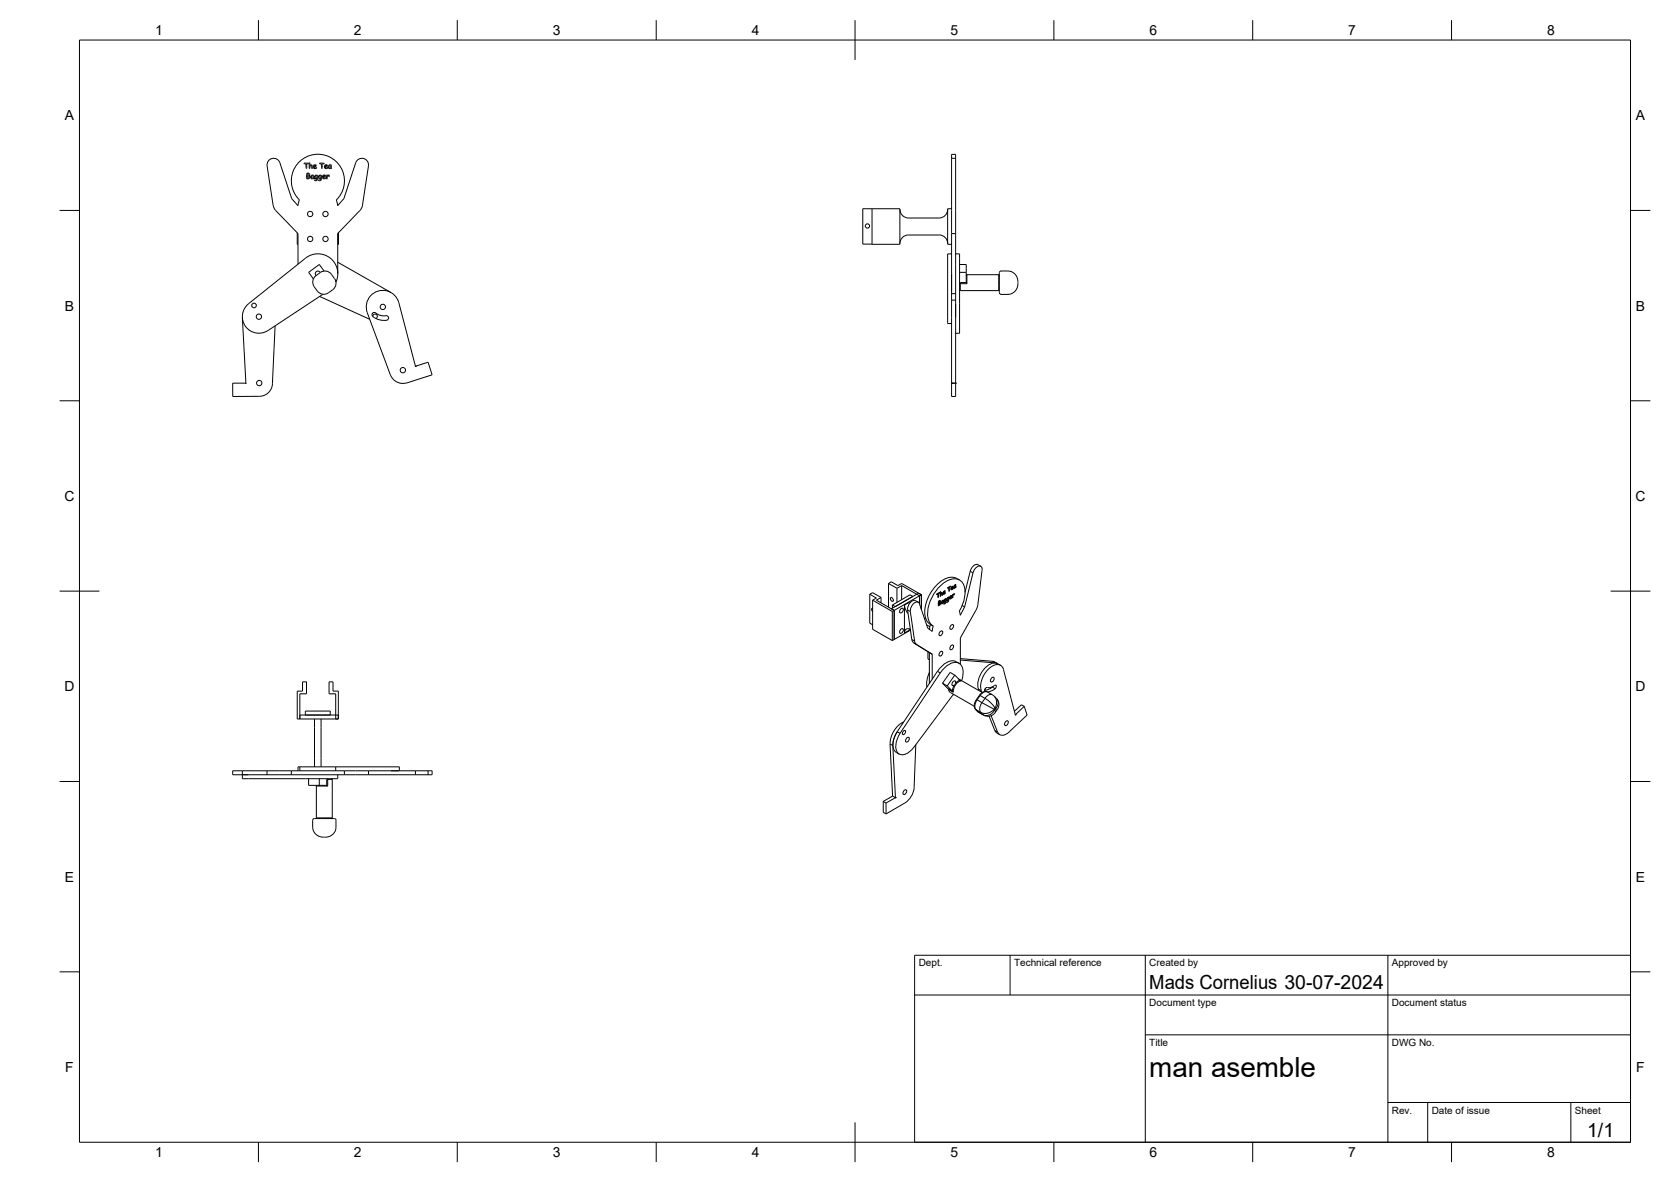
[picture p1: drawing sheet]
<svg xmlns="http://www.w3.org/2000/svg" width="420mm" height="297mm" viewBox="0 0 420 297" stroke-linecap="round" stroke-linejoin="round" font-family="sans-serif">
<!-- layer: Visible -->
<g fill="none" stroke="#000" stroke-width=".25">
<path d="M239.3 39.8v35.6M239.3 39.8v-1h1v1M239.3 39.8h1M240.3 39.8v59.8h-1v-24.2M74.7 58.5v2.9h.2M76.5 41l1.2 .1-.6 .1-.1 1.1-.1-1.1h-.4zM77.2 43.5h.4l.3 .2-.2 .6 .3 .2a.57 .57 0 0 1-.9 .3zM77.3 44.4l.5 .2-.5 .2zM77.3 43.7a.3 .3 0 0 1 .4 .2 .3 .3 0 0 1-.4 .3zM77.8 40.9l.1 .1v.6a.33 .33 0 0 1 .5-.2 .33 .33 0 0 1 .1 .5v.5l-.2-.8a.62 .62 0 0 0-.5 .8zM78.3 44.1h.6l.1 .8h-.2a.49 .49 0 0 1-.6-.1 .49 .49 0 0 1 .1-.7zM78.4 44.2h.3v.5a.3 .3 0 0 1-.4 0 .3 .3 0 0 1 .1-.5z"/>
<path d="M78.5 42.3h.1M78.8 41.6l.6-.1 .1 .2-.6 .4 .3 .1 .4-.1a.48 .48 0 0 1-.7 .2 .48 .48 0 0 1-.1-.7zM79 44.9h.1M79 41.6h.4l-.5 .3zM79.2 44.1h.6a.81 .81 0 0 1 .1 .8 .81 .81 0 0 1-.7 .5l-.1-.1a.51 .51 0 0 0 .6-.5 .34 .34 0 0 1-.4 .1 .34 .34 0 0 1-.2-.4zM79.3 44.2h.4v.3a.23 .23 0 0 1-.2 .3 .23 .23 0 0 1-.3-.3zM80.2 44.1h.7v.4a.6 .6 0 0 1-.1 .7 .6 .6 0 0 1-.7 .2v-.2h.4l.2-.4a.34 .34 0 0 1-.4 .1 .34 .34 0 0 1-.2-.4zM80.3 44.2h.4v.3a.24 .24 0 0 1-.2 .3 .24 .24 0 0 1-.3-.3zM80.3 41h1.2l-.1 .2h-.4l-.1 1.1-.1-1.1h-.4zM80.8 42.2v.1M81.2 44.1l.5-.1 .1 .3-.6 .3 .3 .2 .4-.2a.46 .46 0 0 1-.7 .3 .46 .46 0 0 1 0-.8zM81.3 44.2h.4l-.5 .3z"/>
<path d="M81.7 41.6l.6-.1v.2l-.6 .4 .3 .1 .4-.1a.46 .46 0 0 1-.7 .2 .46 .46 0 0 1 0-.7zM81.8 41.6h.4l-.5 .3zM82.1 44l.7 .1v.2l-.2-.2-.3 .2-.1 .7zM82.7 41.6l.6-.1v.9a.59 .59 0 0 1-.7-.7zM82.8 41.7l.3-.1v.6l-.3-.1zM83.4 42.3h.1M84.9 51.7l1.6-1.8 2.9-9a1.66 1.66 0 0 1 2-1.1 1.66 1.66 0 0 1 1.2 1.9l-1.7 10.6-6 6.4v10.1M84.9 51.7l-.3-1.5a6.7 6.7 0 0 0 .1-9.4 6.7 6.7 0 0 0-9.5-.1 6.7 6.7 0 0 0 .1 9.5l-.4 1.5-1.6-1.8-2.9-9a1.66 1.66 0 0 0-2-1.1 1.66 1.66 0 0 0-1.2 1.9l1.7 10.6 6 6.4v7.7M85.1 58.5v2.9h-.2M219.3 52.5v8.9h7v-8.9h-9.4v8.8h2.4M228.4 59.1h7.7M228.4 59a2.17 2.17 0 0 0-2.1 2.2"/>
<path d="M236.1 59a2.17 2.17 0 0 1 2.2 2.2M238.3 52.6a2.17 2.17 0 0 1-2.2 2.2h-7.7a2.17 2.17 0 0 1-2.1-2.2M239.3 52.5h-1v8.9h1M239.3 58.7h1M60.9 79.8l.9 16.5M76.8 64.9l-14.3 11.4a4.2 4.2 0 0 0-.8 5.7 4.2 4.2 0 0 0 5.7 1.1l13.8-9.1M76.8 64.9a5 5 0 0 1 6.2-.1 5 5 0 0 1 1.5 6.1M79.5 69.3a2 2 0 0 0-.5 2.8M80.4 74.5l12.5 5.7M80.5 68.5l-1.1 .8M81.5 68.1l-1.2-1.6-2.7 1.9 1.2 1.7M83.3 68.9a2.75 2.75 0 0 1 1 3.1 3.5 3.5 0 0 1-3.7 1.8l-.8-.7-.8-1"/>
<path d="M83.3 68.9a2 2 0 0 0-2.8-.4 .67 .67 0 0 0-1-.3 .67 .67 0 0 0 0 1.1M84.9 65.9l13.4 7.6M93.7 79.5a.58 .58 0 0 1 .9-.5 .58 .58 0 0 1-.1 1M97 79.3a.59 .59 0 0 1 .7 .5 .59 .59 0 0 1-.4 .7l-1.9-.1-1.7-.8M97 79.3a4 4 0 0 1-2.9-.8l-.5 .3-.1 .4 .3 .4M239.3 63.8h-1v17.5h1M239.3 75.4h1M239.3 73.8h1M240.3 63.8h1v20h-1M241.3 66.5h1.7v4.5M241.3 68.4h1.7M241.3 72.9l.1 .1"/>
<path d="M241.4 71.3v1.7M241.4 71.3h1.7M241.4 73h9.7M241.5 71l-.1 .3M241.5 71h1.5M241.5 71l-.2 .4M243 69.2v.3M243 68.9l.1 .1M243 71l.1 .3M243.1 69v2.3M243.1 69h8M251.1 69v4"/>
<path d="M251.1 69l.2 .2M251.3 68.5v5.1M251.3 72.9l-.2 .1M251.3 68.5l.4-.4a4.8 4.8 0 0 1 2.8 .3 3 3 0 0 1 1.4 3.2 3 3 0 0 1-2.5 2.4h-1.7l-.4-.4M61.8 96.3l.1 .1zM69.2 81.9l-.7 14.5a3.3 3.3 0 0 1-3.3 3.2h-6.7v-3.3h3.3M98.2 94.2a3.3 3.3 0 0 0 4.1 2M104.5 92h.1M104.5 92l-4.2-15.9a4.2 4.2 0 0 0-5.3-2.9 4.2 4.2 0 0 0-2.6 5.4l5.7 15.6M104.5 92v.2M104.5 92l3.1-1 1 3.2-6.3 2M239.3 96.3h.1"/>
<path d="M239.3 96.3h1M240.3 96.3h.1M218.7 149.3v7.3l.7 .4M218.7 149.3l1.6 1-.9 .5M218.7 149.3l.7-.4 2.1 1.2M219.4 152.9l-.2 .2 .2 .6M219.4 150.8v7.3l5 2.9M219.4 150.8l5 2.9M221.5 150.1v1.4M221.5 150.1l-1.2 .7 4.5 2.6M223.4 146.6l.7-.4 1.7 1 .9-.6 5 2.9M223.4 146.6v6"/>
<path d="M223.4 146.6l2.1 1.2M223.9 150.2l.5 .2 .2 .7-.5-.2zM224.4 153.7v7.3M224.4 152l.7 .4M224.4 152v.9M224.8 153.4v7.3M224.8 153.4l-.4 .3M225.5 147.8v3.6M226.5 153l.4-.2a.67 .67 0 0 1 .1 .8 .67 .67 0 0 1-.7 .3l-.1-.4zM226.5 158.2l.4-.2a.67 .67 0 0 1 .1 .8 .67 .67 0 0 1-.7 .3l-.1-.5zM226.7 147.2l-1.2 .6M226.7 147.2v3.5"/>
<path d="M226.7 147.2l4.5 2.5M228.3 154.2l-.5-.8-.4-1.4v7.1a.94 .94 0 0 1 .5-1 .94 .94 0 0 1 1 0M228.6 151.4v.3M228.7 158l-.1 .4M228.9 153.7l1.1 7.4M228.9 158.4l-4.1 2.3M229.5 149.9l-.7-.4-4.4 2.5M230.9 151.3a1.61 1.61 0 0 0-1.7-.2 1.61 1.61 0 0 0-.9 1.4l-.1 .7 1.1 7.5M231.2 151.7a.95 .95 0 0 0-1-.4 .95 .95 0 0 0-.7 .7l-.5 .8-.1 .9M231.2 149.7v2l2.1 6.2 1.1 .8 .3-1.4a4.5 4.5 0 0 1-1.1-5.3 9.5 9.5 0 0 1 5.7-6.5 2.65 2.65 0 0 1 3.3 2.7v1.4l-.3 1.6-1.1 2.4 .2 1M231.7 149.5l-.7-.4-6.9 3.9 .7 .4M231.7 149.5l-6.9 3.9"/>
<path d="M231.7 149.5v3.6M231.7 149.5l-.5 .2M232.4 155.3l.4 .3M233 157l.8 .5M233.7 158.1h-.1M234 156.9l-.3 1.3M235.5 149.4h.1M235.6 149.2l.1 .1M235.6 149.2l-.1 .2M235.7 149.2l.1 .1M235.7 149.3l-.2 .1M235.8 149.1l.1 .1"/>
<path d="M235.8 149.3v.8M235.8 149.3h-.1M235.8 149.9l.2 .1M235.8 150l.1 .1M235.8 150.1l.1 .1M235.9 151.7l.1 .6 .4-.3M235.9 149.2l.1 .8M235.9 152l.2 .1M235.9 151.7l.2 .1M235.9 151.6l.2 .1M235.9 150.1h-.1M235.9 151.5l.3 .2"/>
<path d="M235.9 151.2l.2 .1M235.9 151.5l.2 .1M236 151.1l-.1 .6M236 150l-.1 .1M236 151.1l.1 .1M236.1 151.8v.3M236.1 151l.1 .1M236.1 151.2v.1M236.1 151.3v.3M236.1 151.6l.1 .1M236.1 151.7h.1M236.1 151.7v.1"/>
<path d="M236.1 148.9l.2 .1M236.1 151l.2 .1M236.2 151l.3 .1M236.2 151l-.2 .1M236.2 151.1l-.1 .1M236.2 151.5l-.1 .1M236.2 151.7h-.1M236.2 151.5l.2 .1M236.2 148.9l.1 .1M236.2 150.9l.3 .2M236.2 151.7h.1M236.3 148.9v.1"/>
<path d="M236.3 149l-.4 .2M236.3 151.9l.1 .1M236.3 148.9l-.7 .3M236.3 148.9h.1M236.3 151.1l-.1 .4M236.3 151.1h-.1M236.3 149h.1M236.4 151.5l.2 .1M236.4 151.6v.2M236.4 149.8v.1M236.4 151.6l-.2 .1M236.4 158.7l.4-.2a.67 .67 0 0 1 .1 .8 .67 .67 0 0 1-.7 .4l-.1-.5z"/>
<path d="M236.4 148.7l.1 .1M236.4 149.1l.2 .1M236.4 149.4h.1M236.4 149.7l.1 .1M236.4 149.9h.1M236.4 151.8h.1M236.4 151.8l-.3 .3M236.4 148.7v1.2M236.5 148.7h.1M236.5 148.7h-.1M236.5 151.8l-.1 .2M236.5 149.8l-.1 .1"/>
<path d="M236.5 151.1l-.1 .4M236.5 148.7v.5l.4-.3M236.5 149.4v.4M236.6 151.6l-.1 .2M236.6 149.2l-.1 .2M236.6 151.5l.1 .3 .2-.1M236.6 151.6l.3 .1M236.6 151.5l.2 .1M236.7 151.4h.1M236.7 149.1l.1 .1M236.7 149.1l-.1 .1M236.7 149.1h.1"/>
<path d="M236.8 151.4v.2M236.8 151.1l.1 .1M236.8 149.1l.1 .1M236.8 149.3l.1 .1M236.8 149.4l.2 .1M236.8 149.4l.1 .2M236.8 149.2v.2M236.8 149.5l.2 .1M236.8 149.6h.1M236.9 149.6h.1M236.9 151.2l-.1 .2M236.9 148.9h.1"/>
<path d="M236.9 148.9v.3M236.9 151.6h.1M236.9 150.9l.1 .1M236.9 149.2v.2M236.9 149.4l.1 .2M237 149.6h-.1M237 150.9l.1 .1M237 151.5l-.2 .1M237 151l-.1 .2M237 151h.1M237 151.5l.2 .1M237 151.5h.1"/>
<path d="M237.1 150.8l.1 .1M237.1 151.2l.1 .1M237.1 151.4l.2 .1M237.1 149.1l.1 .1M237.1 149.1l.3 .2M237.1 151.4l-.1 .1M237.1 151v.4M237.1 151.5l.1 .1M237.1 151.5l-.2 .2M237.1 149l.1 .1M237.1 150.8l-.5 .7M237.2 148.8l-.1 .5h.3"/>
<path d="M237.2 148.8h.1M237.2 150.9v.4M237.2 150.9h.1M237.2 151.3v.1M237.2 151.4l.1 .1M237.3 151.5h.1M237.3 151.5l-.2-.2 .2 .2M237.3 151.5l-.1 .1M237.3 148.8l-.1 .3M237.3 148.6l.1 .1M237.3 151.1l.3 .2M237.3 151.8h.1"/>
<path d="M237.3 151.2l.3 .1M237.3 151.1l.2 .1M237.3 151l.1 .1M237.4 148.5l-.2 .3M237.4 148.5l.3 .1M237.4 148.7l-.1 .1M237.4 151.7h.2M237.4 148.5l.2 .1M237.4 150.8l-.1 .3M237.4 150.8h.1M237.4 151.1l.1 .1M237.5 151.2h.1"/>
<path d="M237.5 148.5l.2 .1M237.5 150.8l-.1 .3M237.5 148.7h.1M237.5 149.1l-.3 .1M237.5 149.1l.1 .1M237.6 148.6l-.2 .1M237.6 151.7l-.2 .1M237.6 148.6l-.4 .5M237.6 148.7l-.4 .5M237.6 149.2l-.2 .1M237.6 151.2h.1M237.7 148.6l-.1 .1"/>
<path d="M237.7 150.5l.1 .1M237.7 148.9l-.2 .2M237.7 151.5h.1M237.7 148.9h.1M237.7 151.2l-.1 .1M237.7 150.5l-.3 .3M237.7 148.9l-.1 .3M237.7 150.6l-.2 .2M237.7 151l-.1 .2M237.7 151l.1 .1M237.7 151l.2 .1M237.7 150.6h.1"/>
<path d="M237.8 151.5l-.2 .2M237.8 151.3h.1M237.8 151.1l-.1 .1M237.8 151.1l-.1 .4-.4 .3M237.8 150.7l.1 .1M237.8 150.4l.1 .1M237.8 150.6l-.1 .4M237.8 150.4l-.1 .1M237.8 151.3v.2M237.9 150.8v.3M237.9 151.1l-.1 .2M237.9 150.5v.3"/>
<path d="M238 150.7l.1 .2h.2M238 151.4h.1M238 150.8l.3 .1M238 150.7l.2 .1M238 150.6l.1 .1M238.1 151.3h.1M238.1 150.4l-.1 .3M238.1 150.4h.1M238.1 151.2l-.1 .2M238.1 150.7l.1 .1M238.2 150.8h.1M238.2 147.8h.1"/>
<path d="M238.2 150.4l-.1 .3M238.2 151.3l-.1 .1M238.3 150.1l.1 .1M238.3 150.8h.1M238.3 147.6l.2 .1M238.4 150.8l-.1 .1M238.4 151.1h.1M238.4 150.2l-.2 .2M238.4 150.6l-.1 .2M238.4 147.6l.1 .1M238.4 150.6l.1 .1M238.4 150.6l.2 .1"/>
<path d="M238.4 150.2h.1M238.5 150.7l-.1 .1M238.5 151.1l-.3 .2M238.5 150.7l-.1 .4-.3 .1M238.5 150.9h.1M238.5 147.7l-.2 .1M238.5 150.3l.1 .1M238.5 150.2l-.1 .4M238.5 150v.1M238.5 150.1h.1M238.5 150.9v.2M238.5 147.7l.1 .9"/>
<path d="M238.5 147.7h.1M238.5 147.5l.2 .1M238.6 148.3l.1 .1M238.6 148.4l.1 .1M238.6 148.6h.1M238.6 150.4v.3M238.6 150.7l-.1 .2M238.6 150.1l-.5 .3M238.6 150.1v.3M238.7 147.6v.8M238.7 148.5v.1M238.7 148.4v.1"/>
<path d="M238.7 150.2h.1M238.8 149.9l.1 .1M238.9 147.4l-.7 .4M238.9 147.4h.1M238.9 150.4l-.2-.1 .4 .2M238.9 150l-.1 .2M239 147.3l.1 .1M239 149.8h.1M239 147.4l-.3 .2M239 147.3l-.1 .1M239 147.3h.1M239 149.7l-.3 .6 .1 .2h.3"/>
<path d="M239 149.7h.3M239 149.8l-.1 .2M239 149.7l.2 .1M239.1 147.4h-.1M239.1 147.3v.1M239.1 148h.1M239.1 148l.3 .2M239.1 148l.1 .1M239.1 147.9h.1M239.1 157.2l.4-.2a.67 .67 0 0 1 .1 .8 .67 .67 0 0 1-.7 .3v-.5zM239.1 149.7h.2M239.1 149.9h.1"/>
<path d="M239.2 150.3l-.4 .1M239.2 150.3h.1M239.2 147.6h.1M239.2 149.8h-.2M239.2 149.8l-.4 .4M239.2 149.9l-.4 .5M239.2 150.3l-.1 .2M239.3 147.6l-.1 .3M239.3 149.7l-.1 .2M239.3 150.1l-.1 .2M239.3 150.1h.1M239.3 147.5h.1"/>
<path d="M239.4 150.1l-.2 .2M239.4 147.5l-.1 .1M239.4 147.4l.2 .1M239.5 150.2h.1M239.5 150.1h.1M239.5 149.6l.1 .1M239.5 149.4l.1 .1M239.5 147.3l.1 .1M239.5 147.6h.1M239.5 148h-.3M239.5 148h.1M239.6 147.5h-.2"/>
<path d="M239.6 147.5l-.4 .4M239.6 147.6l-.4 .4M239.6 149.5l-.1 .7M239.6 150.1l-.1 .1M239.6 148l-.2 .2M239.6 149.7v.4M239.6 149.5h.1M239.6 147.4v-.1a.5 .5 0 0 0-.4 .4 .5 .5 0 0 0 .1 .5h.1M239.6 147.4v.2M239.7 147.8l-.2 .2M239.7 147.8h.1M239.7 149.5l-.1 .2"/>
<path d="M239.7 147.8l-.1 .2M239.8 149.3l.1 .1M239.8 147.6v.2h.3M239.8 147.6l.3 .2M239.8 147.6l.1 .1M239.8 149.3l.2 .1M239.8 147.5h.1M239.9 149.5h.1M239.9 149.4l-.2 .1M239.9 149.4v.1M239.9 147.2l-.1 .4M239.9 147.2l.1 .1"/>
<path d="M239.9 147.5v.2M239.9 149.2h.1M239.9 149.2l-.3 .3M239.9 149.2l.1 .2M239.9 147.7h.2M240 149.4l-.1 .1M240 147.3l-.1 .2M240.1 147.7v.1M240.1 147l.1 .1M240.1 147.8h.1M240.2 147.1l-.2 .2M240.2 147.1h.1"/>
<path d="M240.2 147.6h.2M240.2 147.6h.1M240.2 146.9l.1 .1M240.2 147.3l.1 .1M240.2 147.5h.2M240.2 147.5l-.1 .2M240.2 147.1v.4M240.2 147.6l-.1 .2M240.3 146.9l-.4 .3M240.3 146.9v.1M240.3 147v.4M240.3 147h.1"/>
<path d="M240.3 147.4l.1 .1M240.4 147.5v.1M240.4 147.6h.1M241.3 145.8a3.6 3.6 0 0 0-4.8 .4 9.7 9.7 0 0 0-3.8 9.2 3.1 3.1 0 0 0 1.9 1.9M241.9 152.2l.6 .3M242.5 152.5l-1.1 2.1M244.6 144l-2.1 8.5M244.7 144l.4-.9a.99 .99 0 0 1 .8-.8 .99 .99 0 0 1 1 .6l-1 9.1M245.4 153.4l-3.9 6.9v6.6M245.9 152l-.5 1.3M245.9 141.9l.7 .4M245.9 141.9a1.82 1.82 0 0 0-1.9 1.7l-1.3 5.3"/>
<path d="M75.4 179.7h9.7M76.8 179.7v-1h6.2v1M224.8 160.7l-.4 .3M229.3 160.7l.4 .8 4 2.5M230 161.1l.4 .8 4 2.5M233.3 163.8v1.8l.4 .2M233.7 164v7.8M233.7 164l.7 .4M233.7 169l-.6 1.9v1.8M234.4 164.4v6.3M236.4 163.9l.4-.2a.67 .67 0 0 1 .1 .8 .67 .67 0 0 1-.7 .3l-.1-.5zM237 171.7l1.5 1.6 .4 .7 6.1 3.5"/>
<path d="M237 171.7l1.2 .7M238.2 172.4l1.2 1.2M238.5 173.1h.1M238.5 173.1l1.2 .9M238.5 173.1l1 .6M239.1 162.3l.4-.2a.67 .67 0 0 1 .1 .8 .67 .67 0 0 1-.7 .3v-.5zM239.4 173.6l.1 .1M239.5 173.7l.2 .3M239.7 174.5l-9.9 13.3M239.9 174.6h-.3M240 172.2l-.5 1.4M240.1 169.7l1.6 1.4"/>
<path d="M240.1 169.7l-1.2-.7-1.9 2.7M240.1 169.7l-1.9 2.7M240.2 171.8l-.3 .4M241 170.6l6 3.4M241.1 166.7a2.93 2.93 0 0 0-4.2 .6l-1.2 1.4-10.1 15.2M241.3 170.9l.4 .2M241.4 170.9l-1.2 .9 .1-.5a.65 .65 0 0 0-.8 .2 .65 .65 0 0 0 0 .8l.5-.1M241.5 165.5l8 .7 .7 .2M241.5 165.9l8.7 .7 .7 .2M241.7 171.1a2.8 2.8 0 0 0-2 2.8M241.8 171a3.9 3.9 0 0 0-.5-4.2 2.98 2.98 0 0 0-3.8 1l-1.1 1.3-10.1 15.2M246.5 174.5a1.47 1.47 0 0 1 1.8-.6l1.2 .7a2.69 2.69 0 0 1 1.4 3.5l-.6 .9a2.23 2.23 0 0 1-3 .7l-1.2-.7a1.99 1.99 0 0 1-.6-3.2z"/>
<path d="M246.9 174a5.7 5.7 0 0 1 3.8-7 1.54 1.54 0 0 1 1.6 1.3l3 11.3M247.8 172.9l-.2 .6M248.7 180l1.6 3.8 1.1 .8M249.2 179.9l1.6 4.1M249.3 170.4l.4-.2a.67 .67 0 0 1 .1 .8 .67 .67 0 0 1-.7 .3v-.5zM249.5 172.7l-.8 .5-1.1 .3M249.6 172.5l-.1 .2 .7 .4M250 172.3l-.7 .4-.7 .1a.68 .68 0 0 0-.8 .2 .68 .68 0 0 0-.1 .8M250 172.3l.4-.1 .1 .1a2.24 2.24 0 0 1-2.3 1.6M250.1 166.4l.7 .4M250.8 166.8l.8 .4M250.9 166.8a2.79 2.79 0 0 0-3.2 1 5.6 5.6 0 0 0-1.5 5.8"/>
<path d="M255.3 179.6h.1M257.5 177.5l.8 2.2-4.5 4.2a1.72 1.72 0 0 1-3 .1M257.5 177.5l-.7-.4-1.7 1.7M257.5 177.5l-2.2 2.1M60.9 193.7v2h24v-1M60.9 193.7h-2.4v1h8.6M60.9 193.7h6.2M67.1 194.7h6.2M67.1 193.7h6.2M67.1 193.7v1M73.3 194.7h13.3M73.3 193.7h13.3"/>
<path d="M73.3 193.7v1M75.4 192.7h-.5v1M75.4 192.7h25v1M75.4 180.7v-6.3h1.7v-3h-1v2.3h-1.4v7h10.4v-7h-1.4v-2.3h-1v3h1.7v6.3M75.4 192.7v1M77.6 195.7v1.7h4.5M79.1 180.7v12M79.4 197.4l.1 .1M79.5 197.4h.1M79.5 197.5h2.9M79.5 197.5v8M80.1 197.4h.4"/>
<path d="M80.3 195.7v1.7M80.7 180.7v12M82.1 196v1.4M82.1 197.4l.3 .1M82.4 195.9h1.1M82.4 195.9v1.6M82.4 195.9l-.3 .1M82.4 195.7l-.3 .3M83.4 195.7l.1 .2M83.5 195.9v9.6M84.4 192.7v1M86.6 194.7h6.1"/>
<path d="M86.6 193.7h6.1M86.6 193.7v1M92.7 193.7h15.9v1h-15.9M92.7 193.7v1M104.5 193.7v1M107.6 193.7v1M224.5 187.4l.6 13.1M225.6 183.9a4.5 4.5 0 0 0-.6 4.9l1.1 .7M225.6 183.9l-.8 1.7-.3 1.8M226.3 184.3a4.4 4.4 0 0 0-.5 5 2.47 2.47 0 0 0 3.4-.8l.6-.7M227.1 183.8l.4-.2 .2 .2-.2 .6-.4 .2-.2-.3zM227.2 181.4a6.3 6.3 0 0 0-3.4 5.5l.6 13.2"/>
<path d="M227.3 198.7l.4-.2a.67 .67 0 0 1 .1 .8 .67 .67 0 0 1-.7 .3v-.5zM228 185.5l.4-.2a.67 .67 0 0 1 .1 .8 .67 .67 0 0 1-.7 .3l-.1-.5zM230.3 187.1l-.5 11.4-.8 1.9-1.5 1.4M252.9 181.3l.4-.2a.67 .67 0 0 1 .1 .8 .67 .67 0 0 1-.8 .3v-.4zM79 205.7h.7M79 205.7l-.4 .4a4.8 4.8 0 0 0 .3 2.9 3.1 3.1 0 0 0 3 1.4 3.1 3.1 0 0 0 2.6-2.1v-2.2l-.4-.4M79.5 205.5h4M79.5 205.5l.2 .2M79.7 205.7h4.4M83.5 205.5l-.1 .2M222.1 201.4l.7 .4M222.1 201.4v2.7l.7 .4"/>
<path d="M222.8 201.8v2.7M224.4 200.1l.7 .4M224.4 200.1l-2.3 1.3M225.1 200.4l.1 .2zM225.1 200.5h.1M225.1 200.5l-2.3 1.3M227.5 201.8l-4.7 2.7"/>
<circle cx="78" cy="53.8" r=".67"/>
<circle cx="81.8" cy="53.8" r=".67"/>
<circle cx="218.1" cy="56.8" r=".54"/>
<circle cx="63.9" cy="76.8" r=".58"/>
<circle cx="65.1" cy="79.6" r=".67"/>
<circle cx="78" cy="60" r=".67"/>
<circle cx="81.8" cy="60" r=".67"/>
<circle cx="96.3" cy="77.1" r=".67"/>
<circle cx="65.2" cy="96.3" r=".67"/>
<circle cx="101.3" cy="93" r=".67"/>
</g>
<!-- layer: Visible Narrow -->
<g fill="none" stroke="#000" stroke-width=".25">
<path d="M228.2 153.3l.7 .4M228.6 158.4l-1.2 .7M228.6 151.4l-1.2 .6M235.8 149.4l.1 .1M235.8 149.8h.2M235.8 149.1l.2 .1M235.8 149.8l.2 .1M235.9 151.9h.2M235.9 151.6l.2 .1M236 149l.1 .1M236.4 148.9l.1 .1M236.4 149.1h.1"/>
<path d="M236.7 149l.2 .1M236.8 149.4l.2 .1M237 150.9l.2 .1M237.1 151.1l.1 .1M237.1 151.3l.1 .1M237.1 151.5l.1 .1M237.4 148.9h.1M237.8 150.6l.1 .1M238.5 150.2h.1M238.5 147.9h.2M238.6 148.2l.1 .1M238.6 148.3h.1"/>
<path d="M238.6 147.5l.1 .1M238.7 147.4l.2 .1M239 150l.1 .1M239.4 147.7l.1 .1M239.8 149.2l.2 .1M240.1 147l.2 .1M240.2 147.2l.1 .1M240.2 147.4l.2 .1M240.3 147.6h.1M243.9 143.6l.7 .4M229.3 160.7l.7 .4M229.7 161.6l.7 .4"/>
<path d="M235.7 168.7l.7 .4M245.3 178.3h.1M245.4 178.3l.5 .6M245.4 178.3l1.2 .7M245.5 175.8h.2M245.7 175.9l1.2 .7M245.7 175.9l-.5 .9a1.57 1.57 0 0 0 .2 1.5M245.9 178.8v.1M245.9 178.9l1.3 .7M245.9 178.9l.2 .1M246 173.2l.7 .4M246.6 179l.6 .6"/>
<path d="M246.9 176.6l3.1 1.6M246.9 176.6l-.4 .9a1.57 1.57 0 0 0 .1 1.5M247.2 179.6l.1 .1M247.6 173.7v.1M247.7 175.5l1.4 1.1 1.1 1.4M247.7 175.5l-1.3-.7-.7 1.1M247.7 175.5l-.8 1.1M248.3 173.9a1.51 1.51 0 0 0-1.8 .9l-.2-.1M249.5 174.6a1.51 1.51 0 0 0-1.8 .9M249.5 166.2l.7 .4M250 175a2.46 2.46 0 0 1 .2 3M250 178.2a2.92 2.92 0 0 1-3.4 .8"/>
<path d="M250 178.2l.1 .2M250.1 178.4l.2 .6M250.1 178.4a2.3 2.3 0 0 1-2.9 1.2M250.2 178l.1 .1M250.2 178l-.2 .2M250.3 178.1l.5 .2M250.3 178.1l-.2 .3M250.5 175.5a1.81 1.81 0 0 1-.2 2.6M223.8 187l.7 .4M225.6 183.9l.7 .4M250.1 183.6l.7 .4"/>
</g>
<!-- layer: BORDER -->
<g fill="none" stroke="#000" stroke-width=".25">
<path d="M20 10.1h390v276.9h-390zM65 5.1v5M115 5.1v5M165 5.1v5M215 5.1v10M265 5.1v5M315 5.1v5M365 5.1v5M15 52.9h5M410 52.9h5M15 100.7h5M410 100.7h5"/>
<path d="M15 148.6h10M405 148.6h10M15 196.4h5M410 196.4h5M15 244.2h5M410 244.2h5M65 287v5M115 287v5M165 287v5M215 282.1v9.9M265 287v5M315 287v5"/>
<path d="M365 287v5"/>
</g>
<!-- layer: TITLEBLOCK -->
<path d="M230 240.1h180v46.9h-180zM230 250h180M254 240.1v9.9M288 240.1v46.9M349 240.1v46.9M288 260.1h122M349 277.1h61M359 277.1v9.9M395 277.1v9.9" fill="none" stroke="#000" stroke-width=".25"/>
<text font-size="7" x="289" y="270.6">man asemble</text>
<g font-size="4.9">
<text x="289" y="248.5">Mads Cornelius 30-07-2024</text>
<text x="399.1" y="285.7">1/1</text>
</g>
<g font-size="3.5">
<text x="39" y="8.8">1</text>
<text x="89" y="8.8">2</text>
<text x="139" y="8.8">3</text>
<text x="189" y="8.8">4</text>
<text x="239" y="8.8">5</text>
<text x="289" y="8.8">6</text>
<text x="339" y="8.8">7</text>
<text x="389" y="8.8">8</text>
<text x="16.3" y="30.2">A</text>
<text x="411.3" y="30.2">A</text>
<text x="16.3" y="78">B</text>
<text x="411.3" y="78">B</text>
<text x="16.2" y="125.9">C</text>
<text x="411.2" y="125.9">C</text>
<text x="16.2" y="173.7">D</text>
<text x="411.2" y="173.7">D</text>
<text x="16.3" y="221.6">E</text>
<text x="411.3" y="221.6">E</text>
<text x="16.4" y="269.4">F</text>
<text x="411.4" y="269.4">F</text>
<text x="39" y="290.8">1</text>
<text x="89" y="290.8">2</text>
<text x="139" y="290.8">3</text>
<text x="189" y="290.8">4</text>
<text x="239" y="290.8">5</text>
<text x="289" y="290.8">6</text>
<text x="339" y="290.8">7</text>
<text x="389" y="290.8">8</text>
</g>
<g font-size="2.5">
<text x="231" y="242.9">Dept.</text>
<text x="255" y="242.9">Technical reference</text>
<text x="289" y="242.9">Created by</text>
<text x="350" y="242.9">Approved by</text>
<text x="289" y="252.8">Document type</text>
<text x="350" y="252.8">Document status</text>
<text x="289" y="262.9">Title</text>
<text x="350" y="262.9">DWG No.</text>
<text x="350" y="279.9">Rev.</text>
<text x="360" y="279.9">Date of issue</text>
<text x="396" y="279.9">Sheet</text>
</g>
</svg>
